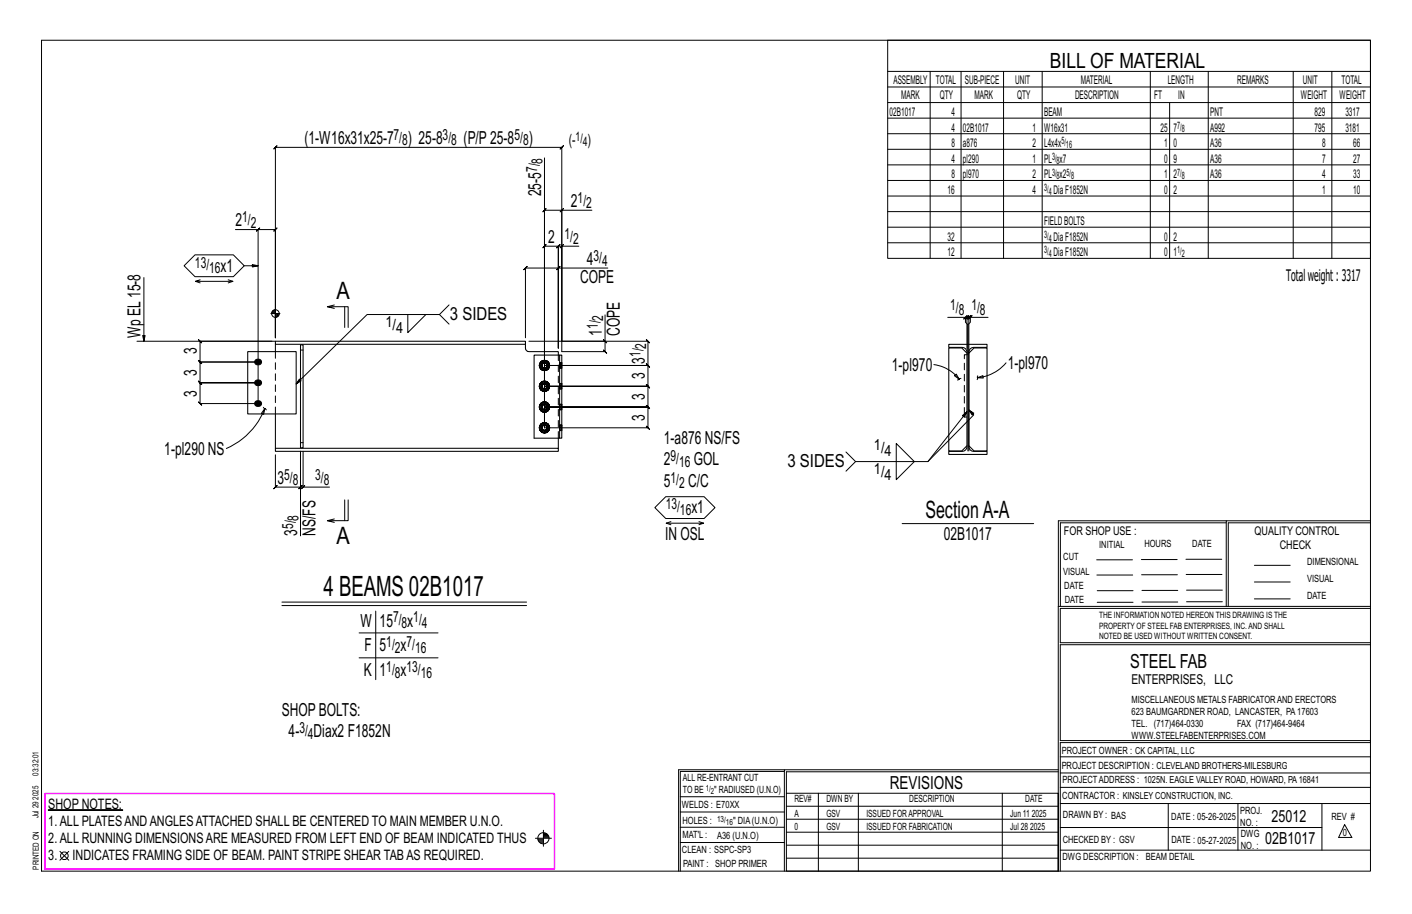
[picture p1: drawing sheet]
<svg xmlns="http://www.w3.org/2000/svg" width="432mm" height="279mm" viewBox="0 0 432 279" stroke-linecap="round" stroke-linejoin="round" font-family="sans-serif">
<path d="M78.1 110.1a.99 .99 0 0 1 1.5-.2 .99 .99 0 0 1-.1 1.6 .98 .98 0 0 1-1.3-.2 .98 .98 0 0 1-.1-1.2zM78.1 116.4a.99 .99 0 0 1 1.5-.1 .99 .99 0 0 1-.1 1.5 .98 .98 0 0 1-1.3-.1 .98 .98 0 0 1-.1-1.3zM78.1 122.8a.99 .99 0 0 1 1.5-.2 .99 .99 0 0 1-.1 1.6 .98 .98 0 0 1-1.3-.2 .98 .98 0 0 1-.1-1.2zM14.8 247.5h22.7v.2h-22.7z" fill="#000" stroke="#000" stroke-width=".31"/>
<g fill="none" stroke="#000" stroke-width=".31">
<path d="M12.7 12.3h406.4v254h-406.4zM271.5 12.3h147.6v66.7h-147.6zM271.5 21.8h147.6M271.5 26.6h147.6M271.5 31.4h147.6M271.5 36.1h147.6M284.5 21.8v57.2M293.9 21.8v57.2M306.9 21.8v57.2M318.7 21.8v57.2M351.8 21.8v57.2M357.7 31.4v47.6"/>
<path d="M369.5 21.8v57.2M395.5 21.8v57.2M407.3 21.8v57.2M166.5 48.3v82.5v-66.5l-.5 .5 1-1-.5 .5h5.3M271.5 40.9h147.6M271.5 45.6h147.6M271.5 50.4h147.6M271.5 55.2h147.6M271.5 59.9h147.6M72 70.2h6.9v53.2h-17.7l.5 .5-1-1 .5 .5v-6.4l.5 .5-1-1 .5 .5h17.7h-17.7l.5 .5-1-1 .5 .5v-6.3l.5 .5-1-1 .5 .5h17.7h-17.7l.5 .5-1-1 .5 .5v-6.4l.5 .5-1-1 .5 .5h22M78.9 70.2l-.5 .5 1-1zM78.9 70.2h5.3l-.5 .5 1-1-.5 .5v33.1"/>
<path d="M171.8 64.3l.5-.5-1 1zM171.8 75.3l.5-.5-1 1zM171.8 75.3h-1.1l.5-.5-1 1 .5-.5v31.1M177 75.3h-5.2v32.2h13.2l.5 .5-1-1 .5 .5v-3.2M181 64.3h-9.2v40h26.4l-.5-.5 1 1-.5-.5v7.4l-.5-.5 1 1-.5-.5h-31.7h31.7l-.5-.5 1 1-.5-.5v6.4l-.5-.5 1 1-.5-.5h-31.7h31.7l-.5-.5 1 1-.5-.5v6.3l-.5-.5 1 1-.5-.5h-31.7h31.7l-.5-.5 1 1-.5-.5v6.4l-.5-.5 1 1-.5-.5h-31.7M271.5 64.7h147.6M271.5 69.5h147.6M271.5 74.2h147.6M44 84.8v19.5l-.4-1.7h.8l-.4 1.7M56.3 81.2l3.3-3.3h11.8l3.3 3.3-3.3 3.4h-11.8zM59.8 86l1.4 .5M61.2 85.5l-1.4 .5h11.4"/>
<path d="M69.8 85.5l1.4 .5-1.4 .5M74.7 81.2h4.2l-1.7 .4v-.7l1.7 .3M82.8 95.8h2.8M83.2 95.4v.4M83.4 95v.8M83.6 94.9v.9M83.8 94.8v1M84 94.7v1.1M84.2 94.5v8.8M84.4 95.8v1.2M84.6 95.8v1.1M84.9 95.8v1"/>
<path d="M85.1 95.8v.8M85.3 95.8v.5M102.2 94.3l-2.1-.5h6.4v6.3M102.2 93.2l-2.1 .6M105.4 93.8v6.3M124.7 96.1v5.6l5.5-5.6M134.4 96.1l2.9 3M137.3 93.2l-2.9 2.9h-22.1l-21.7 21.3 1-1.5 .5 .5-1.5 1M170.7 81.9l.5-.5-1 1zM170.7 81.9h-10l.5-.5-1 1 .5-.5v21.4M185 96.3v8h-23.3M185.9 81.9h-15.2v24.5"/>
<path d="M289.8 97h5.4v1.5l.8 .8v38.6M295.2 97l-.5 .5 1-1zM295.2 97h1.1l-.5 .5 1-1-.5 .5v40.9M296.7 97l.5-.5-1 1zM296.7 97h-1l.5-.5-1 1 .5-.5v9.6M302.2 97h-5.5v1.5l-.7 .8v9.1M41.9 104.3h42.3M84.2 103.3v-58.3l-.5 .5 1-1-.5 .5h87.6l-.5 .5 1-1-.5 .5v59.3M165 111.7h.5M165 118.1h.5M165.1 111.1l.5 .2-.1 .4M165.1 117.5l.5 .2-.1 .4"/>
<path d="M165.4 112.8l.5 .3M165.4 119.1l.5 .4M165.5 111.7l.1 .4-.5 .2M165.5 118.1l.1 .4-.5 .2M165.6 111.3l.2-.3-.4-.4a1.52 1.52 0 0 0 0 2.2l.4-.3-.2-.4M165.6 117.7l.2-.4-.4-.3a1.52 1.52 0 0 0 0 2.1l.4-.3-.2-.3M165.8 112.5l.3 .2-.2 .4 .6 .1M165.8 118.8l.3 .2-.2 .5 .6 .1M165.9 110.3l-.5 .3M165.9 116.7l-.5 .3M166.1 112.7h.4v.5l.6-.1M166.1 119l.4 .1v.5l.6-.1"/>
<path d="M166.5 110.2l-.6 .1 .2 .5-.3 .2M166.5 110.7l.4 .1 .2-.5 .5 .3-.4 .4M166.5 116.6l-.6 .1 .2 .4-.3 .2M166.5 117l.4 .1 .2-.4 .5 .3-.4 .3M166.9 110.8l.3 .2 .3 .7h.5l-.1 .6M166.9 117.1l.3 .2 .3 .8h.5l-.1 .6M167.1 110.3l-.6-.1v.5l-.4 .1M167.1 116.7l-.6-.1v.4l-.4 .1M167.2 112.5l.4 .3-.5 .3-.2-.4h-.4M167.2 118.8l.4 .3-.5 .4-.2-.5-.4 .1M167.4 112.1l.5 .2-.3 .5M167.4 118.5l.5 .2-.3 .4"/>
<path d="M167.5 111.7l-.3 .8-.3 .2M167.5 118.1l-.3 .7-.3 .2M167.6 110.6l.3 .5-.5 .2M167.6 117l.3 .5-.5 .2M167.9 111.1l.1 .6M167.9 117.5l.1 .6M170.7 106.4v-31.1l.5-.5-1 1 .5-.5h-4.2l.5-.5-1 1 .5-.5v42.8M184.5 103.8l1 1zM285.6 111.5a11.7 11.7 0 0 1 7.7 4.4M291.9 114.9l.5-.5 .9 1.5zM293.3 115.9l-.5 .2M293.9 115.7l-.6 .2"/>
<path d="M298.9 115.5l1.7-.7 .1 .8zM298.9 115.5l-.1 .6M299 114.9l-.1 .6M307.7 110.9a12.9 12.9 0 0 1-8.8 4.6M80.5 124.5l.5 .4M81 124.9l-.4 1.8-.7-.3zM81 124.9a22.1 22.1 0 0 1-11.8 12.2M81 124.9l.4 .4M91.9 138v10.9l.5-.5-1 1 .5-.5h-7.7l.5-.5-1 1 .5-.5v-9.9M92.7 138v10.9h8.1M165 124.4h.5M165 130.8h.5"/>
<path d="M165.1 123.8l.5 .2-.1 .4M165.1 130.2l.5 .2-.1 .4M165.4 125.5l.5 .3M165.4 131.8l.5 .4M165.5 124.4l.1 .4-.5 .2M165.5 130.8l.1 .4-.5 .2M165.6 124l.2-.3-.4-.4a1.52 1.52 0 0 0 0 2.2l.4-.3-.2-.4M165.6 130.4l.2-.4-.4-.3a1.52 1.52 0 0 0 0 2.1l.4-.3-.2-.3M165.8 125.2l.3 .2-.2 .4 .6 .1M165.8 131.5l.3 .2-.2 .5 .6 .1M165.9 123l-.5 .3M165.9 129.4l-.5 .3"/>
<path d="M166.1 125.4h.4v.5l.6-.1M166.1 131.7l.4 .1v.5l.6-.1M166.5 122.9l-.6 .1 .2 .5-.3 .2M166.5 123.4l.4 .1 .2-.5 .5 .3-.4 .4M166.5 129.3l-.6 .1 .2 .4-.3 .2M166.5 129.7l.4 .1 .2-.4 .5 .3-.4 .3M166.9 123.5l.3 .2 .3 .7h.5l-.1 .6M166.9 129.8l.3 .2 .3 .8h.5l-.1 .6M167.1 123l-.6-.1v.5l-.4 .1M167.1 129.4l-.6-.1v.4l-.4 .1M167.2 125.2l.4 .3-.5 .3-.2-.4h-.4M167.2 131.5l.4 .3-.5 .4-.2-.5-.4 .1"/>
<path d="M167.4 124.8l.5 .2-.3 .5M167.4 131.2l.5 .2-.3 .4M167.5 124.4l-.3 .8-.3 .2M167.5 130.8l-.3 .7-.3 .2M167.6 123.3l.3 .5-.5 .2M167.6 129.7l.3 .5-.5 .2M167.9 123.8l.1 .6M167.9 130.2l.1 .6M274.1 135.6l5.5 5.5-5.5 5.5zM295.7 125.9l-1.4 1.1 .6 .5 .8-1.6-11.9 15.2h-22.2l-2.9-2.9M296.3 125.3l1 1.5 .5-.5-1.5-1 1.5 1.5-14 14.3M92.2 149.4l1-1z"/>
<path d="M92.7 148.9h-.8l.5-.5-1 1 .5-.5v-10.9v25.8M102.2 158.6l-2.1 .6M105.4 152.8v6.4M106.5 152.8v6.4h-6.4l2.1 .5M200.3 155.2l3.3-3.4h11.7l3.4 3.4-3.4 3.3h-11.7zM203.7 159.9h11.5l-1.5 .5M205.2 159.5l-1.5 .4 1.5 .5M213.7 159.5l1.5 .4M261.6 141.1l-2.9 2.9M375 159.8h-50.7v25.6M375 159.2h-51.3l-.1 107.1M419.1 159.2h-44.1v26.2"/>
<path d="M419.1 159.8h-43.5v25.6M275.9 160.1h40.2M335.4 171.1h10.9M335.4 175.8h11M349 171h11M349.1 175.7h11M362.7 171h10.9M362.7 175.6h11M383.6 172.8h11M383.6 177.9h11M86.2 184.1h74.8M86.2 185.1h74.8"/>
<path d="M109.8 193.5h24.2M114.9 186.8v21M323.7 185.4h95.4M335.5 184.1h11M335.5 180.6h11M349.2 184h11M349.2 180.5h11M362.9 180.4h10.9M362.9 184h10.9M383.6 183.1h11M419.1 186h-94.9v10.5h94.9M419.1 197.1h-94.9v29.3h94.9v.6h-94.9v39.3"/>
<path d="M109.8 201.1h24.2M239.9 235.8h-31.9v30.5M239.9 235.3h-32.4v31M323.6 235.3h-83.7v31M323.6 235.9h-83.1v6.6M324.2 236.3h94.9M324.2 231.4h94.9M163.7 256.2h4.9M164.5 256.5h1.7M164.6 256.8h1.6M164.7 257.1h1.5M164.9 257.4h1.3"/>
<path d="M165.2 257.7h1M166.2 256h1.7M166.2 253.8v4.9M166.2 254.8h.9M166.2 255.1h1.3M166.2 255.4h1.5M166.2 255.7h1.6M208 252.9h31.9M208 257.5h31.9M208 243.6h31.9M208 248.2h31.9M240.5 242.5h83.1v23.8h-83.1z"/>
<path d="M240.5 258.4h83.1M240.5 254.4h83.1M240.5 250.4h83.1M240.5 246.5h83.1M250.3 242.5v23.8M262.5 242.5v23.8M306.5 242.5v23.8M324.2 253h80.1M324.2 245.6h94.9M324.2 259.9h94.9M324.2 240.7h94.9M357.3 245.6v14.3"/>
<path d="M378.6 245.6v14.3M404.3 245.6v14.3M411.2 252.1l2.2 3.9h-4zM18.3 260.2l2.7 2.8M21 260.2l-2.7 2.8M240.5 262.3h83.1"/>
<circle cx="84.2" cy="95.8" r="1.16"/>
<circle cx="166.2" cy="256.2" r="1.71"/>
<circle cx="19.7" cy="261.6" r="1.17"/>
</g>
<path d="M13.7 242.6h155.8v23.1h-155.8z" fill="none" stroke="#f0f" stroke-width=".5"/>
<g fill="none" stroke="#000" stroke-width=".32">
<path d="M75.8 107.5h14.8v19h-14.8zM84.2 104.3h76.5v.9h-76.5zM84.2 105.2v2.3M91.9 105.4h.8v31.5h-.8zM160.7 105.2v1.5a1.01 1.01 0 0 0 1 .8h9v1M171.1 108.5h.7v25.4h-.7zM171.1 108.5h-7.8v25.4h7.8M290.1 105.3h11.7v.9h-4.1a1.45 1.45 0 0 0-1.4 1.4v28.9a1.45 1.45 0 0 0 1.4 1.5h4.1v.9h-11.7v-.9h4.2a1.45 1.45 0 0 0 1.4-1.5v-28.9a1.45 1.45 0 0 0-1.4-1.4h-4.2zM295.7 108l-1.6-1.6h-4v31.5h4l1.6-1.6M296.3 108l1.6-1.6h3.9v31.5h-3.9l-1.6-1.6M84.2 137h86.5v1h-86.5zM84.2 126.5v10.5"/>
<path d="M170.7 133.9v3.1"/>
</g>
<g fill="none" stroke="#000" stroke-width=".31" stroke-dasharray="2 1.4">
<path d="M84.2 107.5v19M91.9 107h.8M164.9 111.7l.1 .6zM164.9 118.1l.1 .6zM165 111.7l.1 .6zM165 111.7l.7-1.3-.7 1.3 .7 1.3-.7-1.3h.5M165 118.1l.1 .6zM165 118.1l.7-1.3-.7 1.3 .7 1.3-.7-1.3h.5M165 111.1l-.1 .6zM165 112.3l.4 .5zM165 117.5l-.1 .6zM165 118.7l.4 .5z"/>
<path d="M165.1 112.3l.5-.2-.1-.4M165.1 111.1l.5 .2-.1 .4M165.1 118.7l.5-.2-.1-.4M165.1 117.5l.5 .2-.1 .4M165.4 110.6l-.4 .5zM165.4 112.8l.5 .4zM165.4 110.6l.5-.3zM165.4 116.9l-.4 .6zM165.4 119.2l.5 .3zM165.4 116.9l.5-.3zM165.4 112.8l.5 .3zM165.4 112.8l.5 .3"/>
<path d="M165.4 110.6l.5-.3M165.4 119.1l.5 .4zM165.4 119.1l.5 .4M165.4 117l.5-.3zM165.4 117l.5-.3M165.6 112.1l.5 .6M165.6 111.3l.5-.5M165.6 118.5l.5 .5M165.6 117.7l.5-.6M165.7 111.7l.1 .4zM165.7 118.1l.1 .4zM165.7 113h1.6z"/>
<path d="M165.7 110.4h1.6zM165.7 119.4h1.6zM165.7 116.8h1.6zM165.8 111l-.4-.4-.4 1.1 .1-.6v1.2l.3 .5-.3-.5 .3 .5 .4-.3M165.8 117.3l-.4-.3-.4 1.1 .1-.6v1.2l.3 .4-.3-.4 .3 .4 .4-.3M165.8 111.3l-.1 .4zM165.8 112.1l.3 .3zM165.8 111.3l.3-.3zM165.8 117.7l-.1 .4zM165.8 118.5l.3 .3zM165.8 117.7l.3-.3zM165.9 113.2l.6 .1z"/>
<path d="M165.9 110.3l.6-.2zM165.9 119.5l.6 .2zM165.9 116.6l.6-.1zM166.1 112.7h.4v.5l-.6-.1 .6 .1-.6-.1zM166.1 112.4l.4 .1zM166.1 111l.4-.1zM166.1 119l.4 .1v.5l-.6-.1 .6 .1-.6-.1zM166.1 118.8l.4 .1zM166.1 117.4l.4-.1zM166.5 110.2l-.6 .1 .6-.1-.6 .1 .2 .5 .4-.1M166.5 113.3l.6-.1zM166.5 113.2l.6-.1z"/>
<path d="M166.5 113.2l.6-.1M166.5 112.7h.4l.2 .4M166.5 112.5l.4-.1zM166.5 110.9l.4 .1zM166.5 110.2l.6 .1-.6-.1 .6 .1-.2 .5-.4-.1zM166.5 110.1l.6 .2zM166.5 116.6l-.6 .1 .6-.1-.6 .1 .2 .4 .4-.1M166.5 119.7l.6-.2zM166.5 119.6l.6-.1zM166.5 119.6l.6-.1M166.5 119.1l.4-.1 .2 .5M166.5 118.9l.4-.1z"/>
<path d="M166.5 117.3l.4 .1zM166.5 116.6l.6 .1-.6-.1 .6 .1-.2 .4-.4-.1zM166.5 116.5l.6 .1zM166.9 112.7l.3-.2M166.9 112.4l.3-.3zM166.9 111l.3 .3zM166.9 110.8l.3 .2M166.9 119l.3-.2M166.9 118.8l.3-.3zM166.9 117.4l.3 .3zM166.9 117.1l.3 .2M167.1 113.1l.5-.3z"/>
<path d="M167.1 113.1l.5-.3M167.1 110.3l.5 .3zM167.1 110.3l.5 .3M167.1 119.5l.5-.4zM167.1 119.5l.5-.4M167.1 116.7l.5 .3zM167.1 116.7l.5 .3M167.1 113.2l.5-.4zM167.1 119.5l.5-.3zM167.1 116.6l.5 .3zM167.2 111.3l.1 .4zM167.2 117.7l.1 .4z"/>
<path d="M167.3 110.4l.7 1.3zM167.3 116.8l.7 1.3zM167.3 111.7l-.1 .4zM167.3 118.1l-.1 .4zM167.4 112.1l.5 .2-.3 .5M167.4 111.3l.5-.2-.3-.5M167.4 118.5l.5 .2-.3 .4M167.4 117.7l.5-.2-.3-.5M167.6 112.8l-.4-.3 .3-.8M167.6 110.6l-.4 .4 .3 .7h.5l-.1 .6M167.6 119.1l-.4-.3 .3-.7M167.6 117l-.4 .3 .3 .8h.5l-.1 .6"/>
<path d="M167.6 110.6l.4 .5zM167.6 116.9l.4 .6zM167.9 111.1l.1 .6zM167.9 111.1l.1 .6M167.9 117.5l.1 .6zM167.9 117.5l.1 .6M168 112.3l-.4 .5zM168 111.1l.1 .6zM168 118.7l-.4 .5zM168 117.5l.1 .6zM168 111.7l-.7 1.3zM168 118.1l-.7 1.3z"/>
<path d="M168.1 111.7l-.1 .6zM168.1 118.1l-.1 .6zM171.1 110.9h.7zM171.1 111.4v.3h.7v-.3h-.7v-.3M171.1 117.2l.7 .1zM171.1 117.7v.4h.7v-.4h-.7v-.2M171.8 110.9v.2M171.8 111.4v-.3h-.7v-.2M171.8 111.7v.4h-.7v-.4M171.8 112.1v.2h-.7v-.2M171.8 112.3v.2h-.7v-.2M171.8 112.5h-.7"/>
<path d="M171.8 117.3v.2M171.8 117.7v-.2h-.7v-.2M171.8 118.1v.3h-.7v-.3M171.8 118.4v.3h-.7v-.3M171.8 118.7v.2h-.7v-.2M171.8 118.9h-.7M295.7 108.4h-.8v19.1M92.7 135.3h-.8M164.9 124.4l.1 .6zM164.9 130.8l.1 .6zM165 124.4l.1 .6zM165 124.4l.7-1.3-.7 1.3 .7 1.3-.7-1.3h.5"/>
<path d="M165 130.8l.1 .6zM165 130.8l.7-1.3-.7 1.3 .7 1.3-.7-1.3h.5M165 123.8l-.1 .6zM165 125l.4 .5zM165 130.2l-.1 .6zM165 131.4l.4 .5zM165.1 125l.5-.2-.1-.4M165.1 123.8l.5 .2-.1 .4M165.1 131.4l.5-.2-.1-.4M165.1 130.2l.5 .2-.1 .4M165.4 123.3l-.4 .5zM165.4 125.5l.5 .4z"/>
<path d="M165.4 123.3l.5-.3zM165.4 129.6l-.4 .6zM165.4 131.9l.5 .3zM165.4 129.6l.5-.3zM165.4 125.5l.5 .3zM165.4 125.5l.5 .3M165.4 123.3l.5-.3M165.4 131.8l.5 .4zM165.4 131.8l.5 .4M165.4 129.7l.5-.3zM165.4 129.7l.5-.3M165.6 124.8l.5 .6"/>
<path d="M165.6 124l.5-.5M165.6 131.2l.5 .5M165.6 130.4l.5-.6M165.7 124.4l.1 .4zM165.7 130.8l.1 .4zM165.7 125.7h1.6zM165.7 123.1h1.6zM165.7 132.1h1.6zM165.7 129.5h1.6zM165.8 123.7l-.4-.4-.4 1.1 .1-.6v1.2l.3 .5-.3-.5 .3 .5 .4-.3M165.8 130l-.4-.3-.4 1.1 .1-.6v1.2l.3 .4-.3-.4 .3 .4 .4-.3M165.8 124l-.1 .4z"/>
<path d="M165.8 124.8l.3 .3zM165.8 124l.3-.3zM165.8 130.4l-.1 .4zM165.8 131.2l.3 .3zM165.8 130.4l.3-.3zM165.9 125.9l.6 .1zM165.9 123l.6-.2zM165.9 132.2l.6 .2zM165.9 129.3l.6-.1zM166.1 125.4h.4v.5l-.6-.1 .6 .1-.6-.1zM166.1 125.1l.4 .1zM166.1 123.7l.4-.1z"/>
<path d="M166.1 131.7l.4 .1v.5l-.6-.1 .6 .1-.6-.1zM166.1 131.5l.4 .1zM166.1 130.1l.4-.1zM166.5 122.9l-.6 .1 .6-.1-.6 .1 .2 .5 .4-.1M166.5 126l.6-.1zM166.5 125.9l.6-.1zM166.5 125.9l.6-.1M166.5 125.4h.4l.2 .4M166.5 125.2l.4-.1zM166.5 123.6l.4 .1zM166.5 122.9l.6 .1-.6-.1 .6 .1-.2 .5-.4-.1zM166.5 122.8l.6 .2z"/>
<path d="M166.5 129.3l-.6 .1 .6-.1-.6 .1 .2 .4 .4-.1M166.5 132.4l.6-.2zM166.5 132.3l.6-.1zM166.5 132.3l.6-.1M166.5 131.8l.4-.1 .2 .5M166.5 131.6l.4-.1zM166.5 130l.4 .1zM166.5 129.3l.6 .1-.6-.1 .6 .1-.2 .4-.4-.1zM166.5 129.2l.6 .1zM166.9 125.4l.3-.2M166.9 125.1l.3-.3zM166.9 123.7l.3 .3z"/>
<path d="M166.9 123.5l.3 .2M166.9 131.7l.3-.2M166.9 131.5l.3-.3zM166.9 130.1l.3 .3zM166.9 129.8l.3 .2M167.1 125.8l.5-.3zM167.1 125.8l.5-.3M167.1 123l.5 .3zM167.1 123l.5 .3M167.1 132.2l.5-.4zM167.1 132.2l.5-.4M167.1 129.4l.5 .3z"/>
<path d="M167.1 129.4l.5 .3M167.1 125.9l.5-.4zM167.1 132.2l.5-.3zM167.1 129.3l.5 .3zM167.2 124l.1 .4zM167.2 130.4l.1 .4zM167.3 123.1l.7 1.3zM167.3 129.5l.7 1.3zM167.3 124.4l-.1 .4zM167.3 130.8l-.1 .4zM167.4 124.8l.5 .2-.3 .5M167.4 124l.5-.2-.3-.5"/>
<path d="M167.4 131.2l.5 .2-.3 .4M167.4 130.4l.5-.2-.3-.5M167.6 125.5l-.4-.3 .3-.8M167.6 123.3l-.4 .4 .3 .7h.5l-.1 .6M167.6 131.8l-.4-.3 .3-.7M167.6 129.7l-.4 .3 .3 .8h.5l-.1 .6M167.6 123.3l.4 .5zM167.6 129.6l.4 .6zM167.9 123.8l.1 .6zM167.9 123.8l.1 .6M167.9 130.2l.1 .6zM167.9 130.2l.1 .6"/>
<path d="M168 125l-.4 .5zM168 123.8l.1 .6zM168 131.4l-.4 .5zM168 130.2l.1 .6zM168 124.4l-.7 1.3zM168 130.8l-.7 1.3zM168.1 124.4l-.1 .6zM168.1 130.8l-.1 .6zM170.7 133.9v-25.4M171.1 123.6h.7zM171.1 124.1v.3h.7v-.3h-.7v-.3M171.1 129.9l.7 .1z"/>
<path d="M171.1 130.4v.4h.7v-.4h-.7v-.2M171.8 123.6v.2M171.8 124.1v-.3h-.7v-.2M171.8 124.4v.4h-.7v-.4M171.8 124.8v.2h-.7v-.2M171.8 125v.2h-.7v-.2M171.8 125.2h-.7M171.8 130v.2M171.8 130.4v-.2h-.7v-.2M171.8 130.8v.3h-.7v-.3M171.8 131.1v.3h-.7v-.3M171.8 131.4v.2h-.7v-.2"/>
<path d="M171.8 131.6h-.7M294.9 127.5h.8"/>
</g>
<text font-size="8.6" x="98.9" y="182.1">4 BEAMS 02B1017</text>
<g font-size="7.3">
<text x="102.9" y="91.3">A</text>
<text x="283" y="158.3">SectionA-A</text>
<text x="102.9" y="166.4">A</text>
</g>
<text font-size="6.4" x="321.1" y="20.7">BILL OF MATERIAL</text>
<text font-size="5.9" x="345.6" y="204.1">STEEL FAB</text>
<g font-size="5.5">
<text x="93.1" y="44.1">(1-W16x31x25-7</text>
<text x="124.7" y="44.1">) 25-8</text>
<text x="141.8" y="44.1">(P/P25-8</text>
<text x="161.7" y="44.1">)</text>
<text x="165.5" y="60" transform="rotate(-90 165.5 60)">25-5</text>
<text x="174.6" y="63.3">2</text>
<text x="72" y="69.2">2</text>
<text x="167.6" y="74.3">2</text>
<text x="67.5" y="83">x1</text>
<text x="179.5" y="80.9">4</text>
<text x="177.4" y="86.5">COPE</text>
<text x="137.6" y="97.9">3 SIDES</text>
<text x="43" y="103.3" transform="rotate(-90 43 103.3)">Wp EL15-8</text>
<text x="184" y="102.7" transform="rotate(-90 184 102.7)">1</text>
<text x="189.6" y="102.7" transform="rotate(-90 189.6 102.7)">COPE</text>
<text x="60.2" y="108.3" transform="rotate(-90 60.2 108.3)">3</text>
<text x="197.2" y="111.2" transform="rotate(-90 197.2 111.2)">3</text>
<text x="272.8" y="113.4">1-pl970</text>
<text x="308.2" y="112.8">1-pl970</text>
<text x="60.2" y="114.9" transform="rotate(-90 60.2 114.9)">3</text>
<text x="197.2" y="115.9" transform="rotate(-90 197.2 115.9)">3</text>
<text x="60.2" y="121.2" transform="rotate(-90 60.2 121.2)">3</text>
<text x="197.2" y="122.3" transform="rotate(-90 197.2 122.3)">3</text>
<text x="197.2" y="128.6" transform="rotate(-90 197.2 128.6)">3</text>
<text x="203" y="135.7">1-a876 NS/FS</text>
<text x="50.2" y="139">1-pl290 NS</text>
<text x="203" y="142.3">2</text>
<text x="212.2" y="142.3">GOL</text>
<text x="240.8" y="142.9">3 SIDES</text>
<text x="84.9" y="147.9">3</text>
<text x="203" y="148.8">5</text>
<text x="210.5" y="148.8">C/C</text>
<text x="211.4" y="156.9">x1</text>
<text x="90.9" y="163.8" transform="rotate(-90 90.9 163.8)">3</text>
<text x="96.4" y="163.8" transform="rotate(-90 96.4 163.8)">NS/FS</text>
<text x="203.4" y="164.9">IN OSL</text>
<text x="288.6" y="165">02B1017</text>
<text x="110.2" y="191.5">W</text>
<text x="116.1" y="191.5">15</text>
<text x="124.5" y="191.5">x</text>
<text x="111.5" y="199.2">F</text>
<text x="116.1" y="199.2">5</text>
<text x="122.5" y="199.2">x</text>
<text x="111.3" y="206.8">K</text>
<text x="116.1" y="206.8">1</text>
<text x="122.5" y="206.8">x</text>
<text x="86.2" y="218.9">SHOPBOLTS:</text>
<text x="88.3" y="225.4">4-</text>
<text x="95.9" y="225.4">Diax2 F1852N</text>
<text x="272.2" y="241.1">REVISIONS</text>
</g>
<g font-size="5.1">
<text x="388.9" y="251.3">25012</text>
<text x="386.9" y="258.1">02B1017</text>
</g>
<text font-size="4.9" x="393.4" y="86">Totalweight : 3317</text>
<g font-size="4.7">
<text x="120.3" y="42.8">7/</text>
<text x="123" y="44.5">8</text>
<text x="135.4" y="42.8">3/</text>
<text x="138" y="44.5">8</text>
<text x="157.3" y="42.8">5/</text>
<text x="160" y="44.5">8</text>
<text x="173.9" y="44.2">(-</text>
<text x="179.7" y="44.2">)</text>
<text x="164.3" y="52.6" transform="rotate(-90 164.3 52.6)">7/</text>
<text x="165.9" y="50" transform="rotate(-90 165.9 50)">8</text>
<text x="176.7" y="62">1/</text>
<text x="179.3" y="63.7">2</text>
<text x="74" y="67.9">1/</text>
<text x="76.7" y="69.6">2</text>
<text x="172.7" y="73">1/</text>
<text x="175.3" y="74.7">2</text>
<text x="59.6" y="81.8">13/</text>
<text x="64" y="83.4">16</text>
<text x="181.5" y="79.7">3/</text>
<text x="184.1" y="81.4">4</text>
<text x="290.6" y="94.8">1/</text>
<text x="297.1" y="94.8">1/</text>
<text x="117.9" y="100">1/</text>
<text x="121.1" y="101.7">4</text>
<text x="182.8" y="100.6" transform="rotate(-90 182.8 100.6)">1/</text>
<text x="184.5" y="98" transform="rotate(-90 184.5 98)">2</text>
<text x="293.2" y="96.4">8</text>
<text x="299.7" y="96.4">8</text>
<text x="197.6" y="106.6" transform="rotate(-90 197.6 106.6)">2</text>
<text x="195.9" y="109.2" transform="rotate(-90 195.9 109.2)">1/</text>
<text x="267.3" y="137.6">1/</text>
<text x="205.1" y="141">9/</text>
<text x="207.7" y="142.7">16</text>
<text x="270.5" y="139.3">4</text>
<text x="86.9" y="146.7">5/</text>
<text x="89.5" y="148.3">8</text>
<text x="96.4" y="146.7">3/</text>
<text x="99" y="148.3">8</text>
<text x="205.1" y="147.5">1/</text>
<text x="207.7" y="149.2">2</text>
<text x="267.3" y="144.9">1/</text>
<text x="270.5" y="146.6">4</text>
<text x="203.6" y="155.7">13/</text>
<text x="89.7" y="161.8" transform="rotate(-90 89.7 161.8)">5/</text>
<text x="91.3" y="159.1" transform="rotate(-90 91.3 159.1)">8</text>
<text x="207.9" y="157.4">16</text>
<text x="120.2" y="190.3">7/</text>
<text x="122.8" y="191.9">8</text>
<text x="126.4" y="190.3">1/</text>
<text x="129" y="191.9">4</text>
<text x="118.1" y="197.9">1/</text>
<text x="124.3" y="197.9">7/</text>
<text x="120.8" y="199.6">2</text>
<text x="127" y="199.6">16</text>
<text x="118.1" y="205.5">1/</text>
<text x="120.8" y="207.2">8</text>
<text x="124.3" y="205.5">13/</text>
<text x="128.7" y="207.2">16</text>
<text x="91.5" y="224.2">3/</text>
<text x="94.2" y="225.8">4</text>
</g>
<g font-size="4.4">
<text x="14.8" y="247.3">SHOP NOTES:</text>
<text x="14.8" y="257.8">2.ALL RUNNING DIMENSIONSARE MEASURED FROM LEFT END OF BEAM INDICATED THUS</text>
<text x="14.8" y="252.5">1.ALL PLATESANDANGLESATTACHED SHALL BE CENTERED TO MAIN MEMBER U.N.O.</text>
<text x="14.8" y="263">3.</text>
<text x="22.2" y="263">INDICATES FRAMING SIDE OF BEAM. PAINT STRIPE SHEAR TABAS REQUIRED.</text>
</g>
<text font-size="4.2" x="346" y="209.1">ENTERPRISES, LLC</text>
<g font-size="4">
<text x="176" y="43.1">1/</text>
<text x="178.2" y="44.6">4</text>
</g>
<g font-size="3.7">
<text x="273.2" y="25.6">ASSEMBLY</text>
<text x="286.2" y="25.6">TOTAL</text>
<text x="295.1" y="25.6">SUB-PIECE</text>
<text x="310.4" y="25.6">UNIT</text>
<text x="330.5" y="25.6">MATERIAL</text>
<text x="357.1" y="25.6">LENGTH</text>
<text x="378.3" y="25.6">REMARKS</text>
<text x="398.4" y="25.6">UNIT</text>
<text x="410.2" y="25.6">TOTAL</text>
<text x="272.1" y="35.5">02B1017</text>
<text x="275.6" y="30.4">MARK</text>
<text x="287.4" y="30.4">QTY</text>
<text x="290.9" y="35.5">4</text>
<text x="298" y="30.4">MARK</text>
<text x="311" y="30.4">QTY</text>
<text x="319.3" y="35.5">BEAM</text>
<text x="328.7" y="30.4">DESCRIPTION</text>
<text x="353" y="30.4">FT</text>
<text x="360.3" y="30.4">IN</text>
<text x="370.1" y="35.5">PNT</text>
<text x="397.8" y="30.4">WEIGHT</text>
<text x="402" y="35.5">829</text>
<text x="409.6" y="30.4">WEIGHT</text>
<text x="411.4" y="35.5">3317</text>
<text x="290.9" y="40.2">4</text>
<text x="294.5" y="40.2">02B1017</text>
<text x="315.8" y="40.2">1</text>
<text x="319.3" y="40.2">W16x31</text>
<text x="354.9" y="40.2">25</text>
<text x="358.9" y="40.2">7</text>
<text x="370.1" y="40.2">A992</text>
<text x="402" y="40.2">795</text>
<text x="411.4" y="40.2">3181</text>
<text x="290.9" y="45">8</text>
<text x="294.5" y="45">a876</text>
<text x="315.8" y="45">2</text>
<text x="319.3" y="45">L4x4x</text>
<text x="356" y="45">1</text>
<text x="358.9" y="45">0</text>
<text x="370.1" y="45">A36</text>
<text x="404.3" y="45">8</text>
<text x="413.8" y="45">66</text>
<text x="290.9" y="49.7">4</text>
<text x="294.5" y="49.7">pl290</text>
<text x="315.8" y="49.7">1</text>
<text x="319.3" y="49.7">PL x7</text>
<text x="356" y="49.7">0</text>
<text x="358.9" y="49.7">9</text>
<text x="370.1" y="49.7">A36</text>
<text x="404.3" y="49.7">7</text>
<text x="413.8" y="49.7">27</text>
<text x="289.8" y="59.3">16</text>
<text x="290.9" y="54.5">8</text>
<text x="294.5" y="54.5">pl970</text>
<text x="315.8" y="54.5">2</text>
<text x="315.8" y="59.3">4</text>
<text x="319.3" y="54.5">PL x2</text>
<text x="322.2" y="59.3">DiaF1852N</text>
<text x="356" y="54.5">1</text>
<text x="356" y="59.3">0</text>
<text x="358.9" y="54.5">2</text>
<text x="358.9" y="59.3">2</text>
<text x="370.1" y="54.5">A36</text>
<text x="404.3" y="54.5">4</text>
<text x="404.3" y="59.3">1</text>
<text x="413.8" y="54.5">33</text>
<text x="413.8" y="59.3">10</text>
<text x="319.3" y="68.8">FIELDBOLTS</text>
<text x="289.8" y="73.6">32</text>
<text x="322.2" y="73.6">DiaF1852N</text>
<text x="356" y="73.6">0</text>
<text x="358.9" y="73.6">2</text>
<text x="289.8" y="78.3">12</text>
<text x="322.2" y="78.3">DiaF1852N</text>
<text x="356" y="78.3">0</text>
<text x="358.9" y="78.3">1</text>
<text x="325.3" y="163.4">FOR SHOP USE :</text>
<text x="383.7" y="163.4">QUALITY CONTROL</text>
<text x="391.4" y="167.8">CHECK</text>
</g>
<g font-size="3.1">
<text x="360" y="39.4">7/</text>
<text x="361.4" y="40.5">8</text>
<text x="324.6" y="44.1">5/</text>
<text x="326" y="45.3">16</text>
<text x="321.7" y="48.9">3/</text>
<text x="321.7" y="53.7">3/</text>
<text x="323.1" y="50">8</text>
<text x="326.1" y="53.7">5/</text>
<text x="360" y="53.7">7/</text>
<text x="319.3" y="58.4">3/</text>
<text x="320.7" y="59.5">4</text>
<text x="323.1" y="54.8">8</text>
<text x="327.5" y="54.8">8</text>
<text x="361.4" y="54.8">8</text>
<text x="319.3" y="72.7">3/</text>
<text x="319.3" y="77.5">3/</text>
<text x="320.7" y="73.8">4</text>
<text x="360" y="77.5">1/</text>
<text x="320.7" y="78.6">4</text>
<text x="361.4" y="78.6">2</text>
<text x="336.2" y="167.4">INITIAL</text>
<text x="350" y="167.1">HOURS</text>
<text x="364.6" y="167.2">DATE</text>
<text x="325.2" y="171.3">CUT</text>
<text x="399.8" y="172.8">DIMENSIONAL</text>
<text x="325.1" y="175.8">VISUAL</text>
<text x="399.8" y="177.9">VISUAL</text>
<text x="325.5" y="180">DATE</text>
<text x="325.7" y="184.4">DATE</text>
<text x="399.8" y="183.1">DATE</text>
<text x="346" y="215">MISCELLANEOUS METALS FABRICATORAND ERECTORS</text>
<text x="346" y="218.6">623 BAUMGARDNER ROAD, LANCASTER, PA17603</text>
<text x="346" y="225.8">WWW.STEELFABENTERPRISES.COM</text>
<text x="346" y="222.2">TEL. (717)464-0330</text>
<text x="378.3" y="222.2">FAX (717)464-9464</text>
<text x="324.7" y="230.5">PROJECT OWNER : CK CAPITAL, LLC</text>
<text x="208.8" y="238.8">ALL RE-ENTRANT CUT</text>
<text x="324.7" y="235.1">PROJECT DESCRIPTION : CLEVELAND BROTHERS-MILESBURG</text>
<text x="324.9" y="239.5">PROJECTADDRESS : 1025N. EAGLE VALLEY ROAD, HOWARD, PA16841</text>
<text x="208.8" y="242.5">TO BE</text>
<text x="218.4" y="242.5">&quot; RADIUSED (U.N.O)</text>
<text x="242.9" y="245.3">REV#</text>
<text x="252.7" y="245.3">DWN BY</text>
<text x="278.1" y="245.3">DESCRIPTION</text>
<text x="313.5" y="245.3">DATE</text>
<text x="324.9" y="244.2">CONTRACTOR : KINSLEY CONSTRUCTION, INC.</text>
<text x="208.5" y="247">WELDS : E70XX</text>
<text x="208.7" y="251.7">HOLES :</text>
<text x="224.2" y="251.8">&quot; DIA(U.N.O)</text>
<text x="242.9" y="249.9">A</text>
<text x="252.7" y="249.9">GSV</text>
<text x="264.9" y="249.9">ISSUED FORAPPROVAL</text>
<text x="309" y="249.9">Jun 11</text>
<text x="315.5" y="249.9">2025</text>
<text x="325.1" y="250">DRAWN BY : BAS</text>
<text x="358.2" y="250.5">DATE : 05-26-2025</text>
<text x="379.3" y="248.9">PROJ.</text>
<text x="407.2" y="250.5">REV #</text>
<text x="208.7" y="256.3">MAT'L :</text>
<text x="219.3" y="256.4">A36 (U.N.O)</text>
<text x="242.9" y="253.8">0</text>
<text x="252.7" y="253.8">GSV</text>
<text x="264.9" y="253.8">ISSUED FOR FABRICATION</text>
<text x="309" y="253.8">Jul 28</text>
<text x="315" y="253.8">2025</text>
<text x="325" y="257.6">CHECKED BY : GSV</text>
<text x="358.3" y="257.7">DATE : 05-27-2025</text>
<text x="379.3" y="252.5">NO. :</text>
<text x="379.5" y="255.9">DWG</text>
<text x="410.6" y="255.5">0</text>
<text x="208.6" y="260.7">CLEAN : SSPC-SP3</text>
<text x="324.9" y="262.9">DWG DESCRIPTION :</text>
<text x="350.4" y="263">BEAM DETAIL</text>
<text x="379.5" y="259.5">NO. :</text>
<text x="208.9" y="265">PAINT : SHOP PRIMER</text>
</g>
<g font-size="2.7">
<text x="336.1" y="189">THE INFORMATION NOTED HEREON THIS DRAWING IS THE</text>
<text x="336.1" y="195.4">NOTED BE USED WITHOUT WRITTEN CONSENT.</text>
<text x="336.1" y="192.2">PROPERTY OF STEEL FAB ENTERPRISES, INC.AND SHALL</text>
</g>
<g font-size="2.6">
<text x="215.9" y="241.8">1/</text>
<text x="217.4" y="242.7">2</text>
<text x="219.3" y="251.1">13/</text>
<text x="222" y="252.1">16</text>
</g>
<g font-size="2.5">
<text x="11.7" y="237.1" transform="rotate(-90 11.7 237.1)">03:32:01</text>
<text x="11.8" y="244.4" transform="rotate(-90 11.8 244.4)">2025</text>
<text x="11.8" y="250.1" transform="rotate(-90 11.8 250.1)">Jul 29</text>
<text x="11.9" y="265.8" transform="rotate(-90 11.9 265.8)">PRINTED ON</text>
</g>
</svg>
